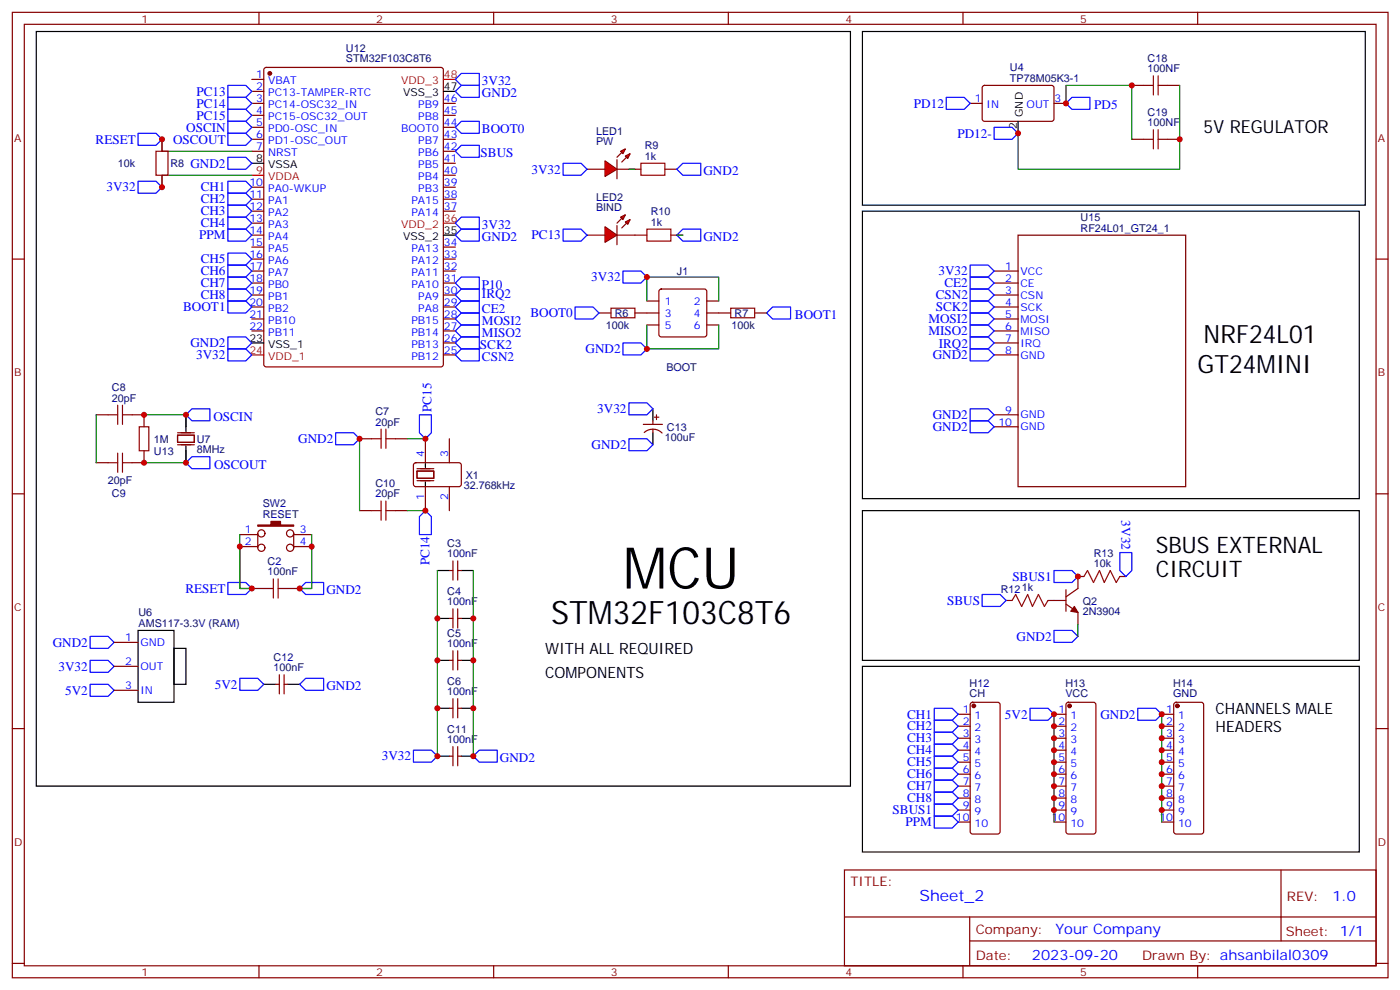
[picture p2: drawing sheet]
<svg xmlns="http://www.w3.org/2000/svg" width="413mm" height="292mm" viewBox="0 0 413 292" stroke-linecap="round" stroke-linejoin="round" font-family="sans-serif">
<g fill="none" stroke="#870000" stroke-width=".35">
<path d="M3.6 3.6h405.4v284.4h-405.4zM7.2 7.2h398.2v277.2h-398.2zM76.3 3.6v3.6M145.5 3.6v3.6M214.6 3.6v3.6M283.7 3.6v3.6M352.9 3.6v3.6M74.2 23.4h3.5M74.2 26.9h3.5M74.2 30.4h3.5M74.2 34h3.5M74.2 37.5h3.5"/>
<path d="M78 20.1l.4-.2h51.5l.7 .4v87.1l-.4 .6-51.8 .1-.6-.5-.1-87zM130.6 30.4h3.6M130.6 34h3.6M130.6 37.5h3.6M47.7 41v3.6M47.7 51.6v3.5M74.2 41h3.5M74.2 44.6h3.5M74.2 55.1h3.5M74.2 58.7h3.5M130.6 41h3.6M130.6 44.6h3.6"/>
<path d="M130.6 55.1h3.6M130.6 58.7h3.6M130.6 51.6h3.6M130.6 48.1h3.6M3.6 76.3h3.6M74.2 76.3h3.5M74.2 62.2h3.5M74.2 65.7h3.5M74.2 69.3h3.5M74.2 72.8h3.5M74.2 79.8h3.5M130.6 76.3h3.6"/>
<path d="M130.6 62.2h3.6M130.6 72.8h3.6M130.6 79.8h3.6M292.9 79.8h7.1M405.4 76.3h3.6M74.2 83.4h3.5M74.2 86.9h3.5M74.2 90.4h3.5M74.2 93.9h3.5M74.2 97.5h3.5M130.6 83.4h3.6M130.6 86.9h3.6"/>
<path d="M130.6 90.4h3.6M130.6 93.9h3.6M130.6 97.5h3.6M176.5 92.2h3.5M187.1 92.2h7M190.6 88.7h3.5M190.6 95.7h3.5M194.4 85.3l.4-.2h12.7l.5 .2 .2 .5v12.7l-.2 .5-.5 .2h-12.7l-.5-.2-.2-.5v-12.7zM208.2 88.7h3.6M208.2 92.2h7.1M208.2 95.7h3.6M222.4 92.2h3.5"/>
<path d="M292.9 83.4h7.1M292.9 86.9h7.1M292.9 90.4h7.1M292.9 93.9h7.1M292.9 97.5h7.1M130.6 104.5h3.6M130.6 101h3.6M292.9 104.5h7.1M292.9 101h7.1M28.3 122.2h3.6M28.3 136.3h3.6M38.9 122.2h3.5v3.5"/>
<path d="M42.4 132.8v3.5h-3.5M105.9 129.2h3.6M116.5 129.2h3.6M122 136.5l.5-.2h13l.4 .7v5.9l-.7 .4h-13l-.4-.7v-5.6zM122.9 138.7h4.9v2.2h-4.9zM122.9 138h4.9M125.3 129.2v7.1M132.4 129.2v7.1M189.5 125h5.7M189.8 127.4a3.8 3.8 0 0 1 5.3 .1M192.4 123.9v1.1M192.4 126.4v1.1"/>
<path d="M192.7 122.9h1.4M193.4 122.2v1.4M292.9 122.2h7.1M292.9 125.7h7.1M3.6 145.5h3.6M70.7 157.4h5.3M76 157.1v4.2M86.5 157.4h5.3M86.5 157.1v4.2M105.9 150.4h3.6M116.5 150.4h3.6M122.9 141.6h4.9"/>
<path d="M125.3 143.3v7.1M132.4 143.3v7.1M405.4 145.5h3.6M70.7 161h5.3M74.2 173.3h3.5M84.8 173.3h3.5M86.5 161h5.3M132.4 168h1.1M133.5 165.2v5.7M133.5 179.3v5.7M134.9 165.2v5.7M134.9 179.3v5.7"/>
<path d="M134.9 168h1M33.6 189.2h7.1M33.6 196.3h7.1M82.3 198.7v5.7M83.7 198.7v5.7M132.4 182.1h1.1M132.4 194.5h1.1M133.5 191.7v5.6M134.9 191.7v5.6M134.9 182.1h1M134.9 194.5h1M3.6 214.6h3.6"/>
<path d="M33.6 203.3h7.1M81.2 201.5h1.1M83.7 201.5h1.1M132.4 208.6h1.1M133.5 205.8v5.6M133.5 219.9v5.6M134.9 205.8v5.6M134.9 219.9v5.6M134.9 208.6h1M282.3 210.4h3.6M282.3 213.9h3.6M282.3 217.4h3.6"/>
<path d="M286.1 207l.5-.2h7.4l.6 .5 .1 37.6-.3 .5-.4 .2h-7.4l-.5-.2-.2-.5v-37.4zM310.6 210.4h3.5M310.6 213.9h3.5M310.6 217.4h3.5M314.3 207l.5-.2h7.4l.6 .5 .1 37.6-.2 .5-.5 .2h-7.4l-.5-.2-.2-.5v-37.4zM342.3 210.4h3.5M342.3 213.9h3.5M342.3 217.4h3.5M346.1 207l.4-.2h7.4l.7 .5v37.6l-.2 .5-.5 .2h-7.4l-.5-.2-.2-.5v-37.4zM405.4 214.6h3.6M132.4 222.7h1.1M134.9 222.7h1"/>
<path d="M282.3 220.9h3.6M282.3 224.5h3.6M282.3 228h3.6M282.3 231.5h3.6M282.3 235.1h3.6M282.3 238.6h3.6M310.6 220.9h3.5M310.6 224.5h3.5M310.6 228h3.5M310.6 231.5h3.5M310.6 235.1h3.5M310.6 238.6h3.5"/>
<path d="M342.3 220.9h3.5M342.3 224.5h3.5M342.3 228h3.5M342.3 231.5h3.5M342.3 235.1h3.5M342.3 238.6h3.5M248.8 256.2h156.6v28.2h-156.6zM282.3 242.1h3.6M310.6 242.1h3.5M342.3 242.1h3.5M377.4 256.2v20.9M248.8 270.1h156.5"/>
<path d="M285.7 277.1h119.6M285.7 270.1v14.1M3.6 283.7h3.6M76.3 284.4v3.6M145.5 284.4v3.6M214.6 284.4v3.6M283.7 284.4v3.6M352.9 284.4v3.6M405.4 283.7h3.6"/>
<circle cx="77" cy="157.1" r="1.06"/>
<circle cx="85.5" cy="157.1" r="1.06"/>
<circle cx="77" cy="161.3" r="1.06"/>
<circle cx="85.5" cy="161.3" r="1.06"/>
</g>
<g fill="#870000" stroke="#870000" stroke-width=".35">
<path d="M76 154.6h3.8v-1h2.9v1h3.8v.4h-10.5z"/>
<circle cx="286.9" cy="207.9" r=".53"/>
<circle cx="315.1" cy="207.9" r=".53"/>
<circle cx="346.9" cy="207.9" r=".53"/>
<circle cx="79.5" cy="21.6" r=".53"/>
</g>
<g fill="none" stroke="#000" stroke-width=".35">
<path d="M130.6 26.9h3.6M74.2 48.1h3.5M130.6 69.3h3.6M74.2 101h3.5M125.3 136.3v1.4M192.4 120.4v3.5M192.4 127.5v3.5M125.3 141.9v1.4M128.9 168h3.5M135.9 168h3.6M40.7 185.7h10.6v21.1h-10.6zM51.3 191h3.5v10.5h-3.5z"/>
<path d="M128.9 182.1h3.5M128.9 194.5h3.5M135.9 182.1h3.6M135.9 194.5h3.6M77.7 201.5h3.5M84.8 201.5h3.5M128.9 208.6h3.5M135.9 208.6h3.6M128.9 222.7h3.5M135.9 222.7h3.6"/>
</g>
<path d="M130.6 23.4h3.6M74.2 51.6h3.5M130.6 65.7h3.6M74.2 104.5h3.5" fill="none" stroke="#f00" stroke-width=".35"/>
<g fill="none" stroke="#a10000" stroke-width=".35">
<path d="M46 44.6h3.5v7h-3.5zM180 90.8h7.1v2.8h-7.1zM215.3 90.8h7.1v2.8h-7.1zM34.7 119.3v5.7M36.1 119.3v5.7M31.9 122.2h2.8M31.9 136.3h2.8M34.7 133.5v5.6M36.1 122.2h2.8M36.1 133.5v5.6M36.1 136.3h2.8M41 125.7h2.9v7.1h-2.9z"/>
<path d="M109.5 129.2h2.8M112.3 126.4v5.6M113.7 129.2h2.8M113.7 126.4v5.6M109.5 150.4h2.8M112.3 147.6v5.6M113.7 147.6v5.6M113.7 150.4h2.8M77.7 173.3h2.8M80.5 170.5v5.6M82 173.3h2.8M82 170.5v5.6"/>
</g>
<g fill="none" stroke="#008700" stroke-width=".35">
<path d="M47.7 41v3.6h26.5M74.2 51.6h-26.5v3.5M190.6 95.7v7.1h21.2v-7.1M190.6 88.7v-7.1h21.2v7.1M28.3 122.2v14.1M42.4 122.2h12.4v3.5M54.8 132.8v3.5h-12.4M105.9 129.2v21.2M120.1 129.2h5.2M70.7 157.4v15.9h3.5h-3.5v-12.3M91.8 157.4v15.9h-3.5h3.5v-12.3M120.1 150.4h5.2"/>
<path d="M128.9 168v54.7M139.5 168v54.7M310.6 210.4v31.7M342.3 210.4v31.7"/>
</g>
<g fill="none" stroke="#00f" stroke-width=".35">
<path d="M40.7 39.3h5.3l1.7 1.7-1.7 1.8h-5.3zM67.1 28.7h5.3l1.8 1.7-1.8 1.8h-5.3zM67.1 32.2h5.3l1.8 1.8-1.8 1.7h-5.3zM67.1 35.7h5.3l1.8 1.8-1.8 1.8h-5.3zM67.1 39.3h5.3l1.8 1.7-1.8 1.8h-5.3zM134.2 37.5l1.7-1.8h5.3v3.6h-5.3zM135.9 25.2h5.3v3.5h-5.3l-1.7-1.8zM135.9 21.6h5.3v3.6h-5.3l-1.7-1.8zM40.7 53.4h5.3l1.7 1.7-1.7 1.8h-5.3zM67.1 46.3h5.3l1.8 1.8-1.8 1.7h-5.3zM67.1 53.4h5.3l1.8 1.7-1.8 1.8h-5.3zM67.1 56.9h5.3l1.8 1.8-1.8 1.7h-5.3z"/>
<path d="M134.2 44.6l1.7-1.8h5.3v3.5h-5.3zM67.1 60.4h5.3l1.8 1.8-1.8 1.8h-5.3zM67.1 64h5.3l1.8 1.7-1.8 1.8h-5.3zM67.1 67.5h5.3l1.8 1.8-1.8 1.7h-5.3zM67.1 74.5h5.3l1.8 1.8-1.8 1.8h-5.3zM67.1 78.1h5.3l1.8 1.7-1.8 1.8h-5.3zM134.2 69.3l1.7-1.8h5.3v3.5h-5.3zM134.2 65.7l1.7-1.7h5.3v3.5h-5.3zM183.6 79.8h5.2l1.8 1.8-1.8 1.8h-5.2zM285.9 78.1h5.2l1.8 1.7-1.8 1.8h-5.2zM67.1 99.2h5.3l1.8 1.8-1.8 1.8h-5.3zM67.1 88.7h5.3l1.8 1.7-1.8 1.8h-5.3z"/>
<path d="M67.1 81.6h5.3l1.8 1.8-1.8 1.7h-5.3zM67.1 85.1h5.3l1.8 1.8-1.8 1.8h-5.3zM134.2 97.5l1.7-1.8h5.3v3.5h-5.3zM134.2 93.9l1.7-1.7h5.3v3.5h-5.3zM134.2 86.9l1.7-1.8h5.3v3.6h-5.3zM134.2 90.4l1.7-1.7h5.3v3.5h-5.3zM169.4 90.4h5.3l1.8 1.8-1.8 1.7h-5.3zM225.9 92.2l1.7-1.8h5.3v3.5h-5.3zM285.9 81.6h5.2l1.8 1.8-1.8 1.7h-5.2zM285.9 85.1h5.2l1.8 1.8-1.8 1.8h-5.2zM285.9 88.7h5.2l1.8 1.7-1.8 1.8h-5.2zM285.9 92.2h5.2l1.8 1.7-1.8 1.8h-5.2z"/>
<path d="M285.9 95.7h5.2l1.8 1.8-1.8 1.7h-5.2zM285.9 99.2h5.2l1.8 1.8-1.8 1.8h-5.2zM67.1 102.8h5.3l1.8 1.7-1.8 1.8h-5.3zM134.2 101l1.7-1.8h5.3v3.6h-5.3zM134.2 104.5l1.7-1.7h5.3v3.5h-5.3zM183.6 101h5.2l1.8 1.8-1.8 1.7h-5.2zM185.3 118.6h5.3l1.8 1.8-1.8 1.8h-5.3zM285.9 102.8h5.2l1.8 1.7-1.8 1.8h-5.2zM54.8 136.3l1.8-1.8h5.2v3.5h-5.2zM54.8 122.2l1.8-1.8h5.2v3.5h-5.2zM98.9 127.5h5.3l1.7 1.7-1.7 1.8h-5.3zM123.6 122.2h3.5v5.3l-1.8 1.7-1.7-1.7z"/>
<path d="M185.3 129.2h5.3l1.8 1.8-1.8 1.8h-5.3zM285.9 120.4h5.2l1.8 1.8-1.8 1.7h-5.2zM285.9 123.9h5.2l1.8 1.8-1.8 1.8h-5.2zM125.3 150.4l1.8 1.8v5.2h-3.5v-5.2zM67.1 171.6h5.3l1.8 1.7-1.8 1.8h-5.3zM88.3 173.3l1.8-1.7h5.3v3.5h-5.3zM26.6 187.4h5.3l1.7 1.8-1.7 1.8h-5.3zM26.6 194.5h5.3l1.7 1.8-1.7 1.7h-5.3zM70.7 199.8h5.3l1.7 1.7-1.7 1.8h-5.3zM90.1 199.8h5.3v3.5h-5.3l-1.8-1.8zM26.6 201.5h5.3l1.7 1.8-1.7 1.8h-5.3zM275.3 208.6h5.3l1.7 1.8-1.7 1.7h-5.3z"/>
<path d="M275.3 212.1h5.3l1.7 1.8-1.7 1.8h-5.3zM275.3 215.7h5.3l1.7 1.7-1.7 1.8h-5.3zM275.3 219.2h5.3l1.7 1.7-1.7 1.8h-5.3zM303.5 208.6h5.3l1.8 1.8-1.8 1.7h-5.3zM335.2 208.6h5.3l1.8 1.8-1.8 1.7h-5.3zM121.8 220.9h5.3l1.8 1.8-1.8 1.8h-5.3zM139.5 222.7l1.7-1.8h5.3v3.6h-5.3zM275.3 222.7h5.3l1.7 1.8-1.7 1.7h-5.3zM275.3 226.2h5.3l1.7 1.8-1.7 1.8h-5.3zM275.3 229.8h5.3l1.7 1.7-1.7 1.8h-5.3zM275.3 233.3h5.3l1.7 1.8-1.7 1.7h-5.3zM275.3 236.8h5.3l1.7 1.8-1.7 1.7h-5.3z"/>
<path d="M275.3 240.3h5.3l1.7 1.8-1.7 1.8h-5.3z"/>
</g>
<path d="M300 69.3h49.4v74h-49.4z" fill="none" stroke="#600" stroke-width=".35"/>
<g fill="#f00" stroke="#870000" stroke-width=".35">
<path d="M178.3 47.4l3.5 2.4-3.5 2.2z"/>
<path d="M181.8 47v5.7z"/>
</g>
<g fill="#870000" stroke="#870000" stroke-width=".35">
<path d="M181.8 46.3l1.4-1.4z"/>
<path d="M183.2 47.7l1.4-1.4z"/>
</g>
<g fill="#f00" stroke="#870000" stroke-width=".35">
<path d="M182.8 44.6l1.5-.7-.7 1.4z"/>
<path d="M184.3 46l1.4-.7-.7 1.4z"/>
</g>
<path d="M173 49.8h5.3M181.8 49.8h5.3" fill="none" stroke="#870000" stroke-width=".35"/>
<g fill="#f00" stroke="#870000" stroke-width=".35">
<path d="M178.3 66.8l3.5 2.5-3.5 2.1z"/>
<path d="M181.8 66.4v5.7z"/>
</g>
<g fill="#870000" stroke="#870000" stroke-width=".35">
<path d="M181.8 65.7l1.4-1.4z"/>
<path d="M183.2 67.1l1.4-1.4z"/>
</g>
<g fill="#f00" stroke="#870000" stroke-width=".35">
<path d="M182.8 64l1.5-.7-.7 1.4z"/>
<path d="M184.3 65.4l1.4-.7-.7 1.4z"/>
</g>
<g fill="none" stroke="#870000" stroke-width=".35">
<path d="M285.9 30.4h3.5M289.6 25.4l.5-.2h20l.5 .7-.1 9.4-.7 .4h-20l-.4-.7v-9.1zM310.6 30.4h3.5M333.5 25.2h3.5M344.1 25.2h3.5M185.3 49.8h3.5M195.9 49.8h3.5M333.5 41h3.5M344.1 41h3.5M173 69.3h5.3M181.8 69.3h8.8M197.7 69.3h3.5"/>
<path d="M52.3 128.2h5v2.1h-5zM52.3 127.5h5M52.3 131h5M296.4 176.8h1.8M308.8 176.8h5.3M314.1 177.9l3.5 2.5v3.5M314.1 173.7v6.3M319.4 169.8h-1.8v3.5l-3.5 2.5M330 169.8h1.7"/>
</g>
<g fill="none" stroke="#00f" stroke-width=".35">
<path d="M67.1 25.2h5.3l1.8 1.7-1.8 1.8h-5.3zM278.8 28.7h5.3l1.8 1.7-1.8 1.8h-5.3zM292.9 37.5h5.3l1.8 1.8-1.8 1.7h-5.3zM314.1 30.4l1.7-1.7h5.3v3.5h-5.3zM165.9 48.1h5.3l1.8 1.7-1.8 1.8h-5.3zM199.4 49.8l1.8-1.7h5.3v3.5h-5.3zM165.9 67.5h5.3l1.8 1.8-1.8 1.7h-5.3zM199.4 69.3l1.8-1.8h5.3v3.5h-5.3zM134.2 83.4l1.7-1.8h5.3v3.5h-5.3zM289.4 175.1h5.3l1.7 1.7-1.7 1.8h-5.3zM310.6 168h5.2l1.8 1.8-1.8 1.8h-5.2zM330 162.7h3.5v5.3l-1.8 1.8-1.7-1.8z"/>
<path d="M310.6 185.7h5.2l1.8 1.7-1.8 1.8h-5.2z"/>
</g>
<path d="M337 25.2h2.8M339.8 22.3v5.7M339.8 38.2v5.7M341.2 25.2h2.9M341.2 22.3v5.7M341.2 38.2v5.7M188.8 48.1h7.1v3.5h-7.1zM337 41h2.8M341.2 41h2.9M190.6 67.5h7.1v3.5h-7.1zM298.2 176.8l1.1-1.7 1.7 3.5 1.8-3.5 1.4 3.5 1.8-3.5 1.7 3.5 1.1-1.8M319.4 169.8l1-1.8 1.8 3.6 1.8-3.6 1.4 3.6 1.7-3.6 1.8 3.6 1.1-1.8" fill="none" stroke="#a10000" stroke-width=".35"/>
<path d="M314.1 30.4v-5.2h19.4v15.8M347.6 25.2v24.6h-47.6v-10.5M185.3 49.8h1.8M199.4 69.3h1.8M317.6 183.9v3.5" fill="none" stroke="#008700" stroke-width=".35"/>
<path d="M10.7 9.3h239.9v222.2h-239.9zM254.1 9.3h148.2v51.1h-148.2zM300 35.7v3.6M254.1 62.2h146.4v84.7h-146.4zM54.8 122.2v4.9M54.8 131.3v5M254.1 150.4h146.4v44.1h-146.4zM254.1 196.3h146.4v54.6h-146.4z" fill="none" stroke="#000" stroke-width=".35"/>
<path d="M316.5 178.6l1.1 1.8-2.1-.4z" fill="#870000" stroke="#870000" stroke-width=".35"/>
<g fill="#c00">
<circle cx="42.4" cy="136.3" r=".88"/>
<circle cx="42.4" cy="122.2" r=".88"/>
<circle cx="54.8" cy="122.2" r=".88"/>
<circle cx="54.8" cy="136.3" r=".88"/>
<circle cx="105.9" cy="129.2" r=".88"/>
<circle cx="125.3" cy="129.2" r=".88"/>
<circle cx="125.3" cy="150.4" r=".88"/>
<circle cx="190.6" cy="81.6" r=".88"/>
<circle cx="190.6" cy="102.8" r=".88"/>
<circle cx="310.6" cy="213.9" r=".88"/>
<circle cx="310.6" cy="217.4" r=".88"/>
<circle cx="310.6" cy="220.9" r=".88"/>
<circle cx="310.6" cy="224.5" r=".88"/>
<circle cx="310.6" cy="228" r=".88"/>
<circle cx="310.6" cy="231.5" r=".88"/>
<circle cx="310.6" cy="235.1" r=".88"/>
<circle cx="310.6" cy="238.6" r=".88"/>
<circle cx="342.3" cy="213.9" r=".88"/>
<circle cx="342.3" cy="217.4" r=".88"/>
<circle cx="342.3" cy="220.9" r=".88"/>
<circle cx="342.3" cy="224.5" r=".88"/>
<circle cx="342.3" cy="228" r=".88"/>
<circle cx="342.3" cy="231.5" r=".88"/>
<circle cx="342.3" cy="235.1" r=".88"/>
<circle cx="342.3" cy="238.6" r=".88"/>
<circle cx="342.3" cy="210.4" r=".88"/>
<circle cx="310.6" cy="210.4" r=".88"/>
<circle cx="70.7" cy="161" r=".88"/>
<circle cx="91.8" cy="161" r=".88"/>
<circle cx="88.3" cy="173.3" r=".88"/>
<circle cx="74.2" cy="173.3" r=".88"/>
<circle cx="128.9" cy="182.1" r=".88"/>
<circle cx="128.9" cy="194.5" r=".88"/>
<circle cx="128.9" cy="222.7" r=".88"/>
<circle cx="128.9" cy="208.6" r=".88"/>
<circle cx="139.5" cy="182.1" r=".88"/>
<circle cx="139.5" cy="194.5" r=".88"/>
<circle cx="139.5" cy="222.7" r=".88"/>
<circle cx="139.5" cy="208.6" r=".88"/>
<circle cx="314.1" cy="30.4" r=".88"/>
<circle cx="300" cy="39.3" r=".88"/>
<circle cx="317.6" cy="169.8" r=".88"/>
<circle cx="47.7" cy="41" r=".88"/>
<circle cx="47.7" cy="55.1" r=".88"/>
<circle cx="333.5" cy="25.2" r=".88"/>
<circle cx="347.6" cy="41" r=".88"/>
</g>
<text font-size="16.9" x="183.6" y="173.3">MCU</text>
<text font-size="9.5" x="162.4" y="183.9">STM32F103C8T6</text>
<g font-size="7.4">
<text x="354.6" y="101">NRF24L01</text>
<text x="352.9" y="109.8">GT24MINI</text>
</g>
<g font-size="6.7">
<text x="340.5" y="162.7">SBUS EXTERNAL</text>
<text x="340.5" y="169.8">CIRCUIT</text>
</g>
<text font-size="5.3" x="354.6" y="39.3">5V REGULATOR</text>
<g font-size="4.6">
<text x="160.6" y="192.7">WITH ALL REQUIRED</text>
<text x="160.6" y="199.8">COMPONENTS</text>
<text x="358.2" y="210.4">CHANNELS MALE</text>
<text x="358.2" y="215.7">HEADERS</text>
</g>
<text font-size="4.6" fill="#00f" x="270.9" y="265.3">Sheet_2</text>
<g font-size="4.2" fill="#00f">
<text x="392.6" y="265.5">1.0</text>
<text x="311" y="275">Your Company</text>
<text x="304.1" y="282.9">2023-09-20</text>
</g>
<g font-size="3.9" fill="#00f">
<text x="57.9" y="28.2">PC13</text>
<text x="142" y="28.7">GND2</text>
<text x="142" y="25.1">3V32</text>
<text x="57.9" y="31.7">PC14</text>
<text x="57.9" y="35.2">PC15</text>
<text x="269.3" y="31.7">PD12</text>
<text x="322.4" y="32.2">PD5</text>
<text x="54.9" y="38.8">OSCIN</text>
<text x="142" y="39.2">BOOT0</text>
<text x="282.1" y="40.5">PD12-</text>
<text x="28.2" y="42.3">RESET</text>
<text x="51" y="42.3">OSCOUT</text>
<text x="141.6" y="46.3">SBUS</text>
<text x="56.1" y="49.3">GND2</text>
<text x="156.6" y="51.1">3V32</text>
<text x="207.3" y="51.6">GND2</text>
<text x="31.4" y="56.4">3V32</text>
<text x="59.1" y="56.4">CH1</text>
<text x="59.1" y="59.9">CH2</text>
<text x="59.1" y="63.5">CH3</text>
<text x="58.7" y="70.4">PPM</text>
<text x="59.1" y="67">CH4</text>
<text x="142" y="71">GND2</text>
<text x="142" y="67.5">3V32</text>
<text x="156.6" y="70.5">PC13</text>
<text x="207.3" y="71">GND2</text>
<text x="59.1" y="77.5">CH5</text>
<text x="59.1" y="81">CH6</text>
<text x="174.2" y="82.9">3V32</text>
<text x="276.5" y="81.1">3V32</text>
<text x="59.1" y="84.5">CH7</text>
<text x="59.1" y="88.1">CH8</text>
<text x="142" y="87.8">IRQ2</text>
<text x="142" y="85.1">P10</text>
<text x="275.7" y="88.1">CSN2</text>
<text x="278.3" y="84.6">CE2</text>
<text x="54" y="91.7">BOOT1</text>
<text x="142" y="95.7">MOSI2</text>
<text x="142" y="92.2">CE2</text>
<text x="156.3" y="93.4">BOOT0</text>
<text x="234.2" y="93.9">BOOT1</text>
<text x="273.5" y="95.2">MOSI2</text>
<text x="275.7" y="91.7">SCK2</text>
<text x="142" y="99.2">MISO2</text>
<text x="273.5" y="98.7">MISO2</text>
<text x="56.1" y="102.3">GND2</text>
<text x="57.8" y="105.8">3V32</text>
<text x="141.4" y="102.7">SCK2</text>
<text x="142" y="106.3">CSN2</text>
<text x="172.5" y="104">GND2</text>
<text x="274.8" y="105.8">GND2</text>
<text x="276.6" y="102.4">IRQ2</text>
<text x="62.9" y="123.9">OSCIN</text>
<text x="127.2" y="121.4" transform="rotate(-90 127.2 121.4)">PC15</text>
<text x="176" y="121.7">3V32</text>
<text x="274.8" y="123.4">GND2</text>
<text x="87.9" y="130.5">GND2</text>
<text x="274.8" y="127">GND2</text>
<text x="174.3" y="132.2">GND2</text>
<text x="63.1" y="138">OSCOUT</text>
<text x="330.5" y="153.3" transform="rotate(90 330.5 153.3)">3V32</text>
<text x="126.6" y="166.5" transform="rotate(-90 126.6 166.5)">PC14</text>
<text x="298.3" y="171">SBUS1</text>
<text x="54.6" y="174.6">RESET</text>
<text x="96.2" y="175.1">GND2</text>
<text x="279.1" y="178.1">SBUS</text>
<text x="15.5" y="190.5">GND2</text>
<text x="299.5" y="188.7">GND2</text>
<text x="17.2" y="197.5">3V32</text>
<text x="63.3" y="202.8">5V2</text>
<text x="96.2" y="203.3">GND2</text>
<text x="19.2" y="204.6">5V2</text>
<text x="267.3" y="211.6">CH1</text>
<text x="267.3" y="215.1">CH2</text>
<text x="296.1" y="211.6">5V2</text>
<text x="324.2" y="211.6">GND2</text>
<text x="267.3" y="218.6">CH3</text>
<text x="112.5" y="224">3V32</text>
<text x="147.3" y="224.4">GND2</text>
<text x="267.3" y="222.1">CH4</text>
<text x="267.3" y="225.6">CH5</text>
<text x="267.3" y="229.2">CH6</text>
<text x="267.3" y="232.7">CH7</text>
<text x="263" y="239.8">SBUS1</text>
<text x="267.3" y="236.2">CH8</text>
<text x="266.8" y="243.4">PPM</text>
</g>
<g font-size="3.9" fill="#800">
<text x="250.6" y="260.8">TITLE:</text>
<text x="379.2" y="265.5">REV:</text>
<text x="287.5" y="275">Company:</text>
<text x="378.9" y="275.6">Sheet: 1/1</text>
<text x="287.5" y="282.7">Date:</text>
<text x="336.5" y="282.8">Drawn By: ahsanbilal0309</text>
</g>
<g font-size="3.2" fill="#800">
<text x="41.7" y="6.6">1</text>
<text x="110.9" y="6.6">2</text>
<text x="180" y="6.6">3</text>
<text x="249.2" y="6.6">4</text>
<text x="318.3" y="6.6">5</text>
<text x="4.2" y="41.7">A</text>
<text x="406" y="41.7">A</text>
<text x="4.2" y="110.9">B</text>
<text x="406" y="110.9">B</text>
<text x="4.2" y="180">C</text>
<text x="406" y="180">C</text>
<text x="4.2" y="249.2">D</text>
<text x="406" y="249.2">D</text>
<text x="41.7" y="287.4">1</text>
<text x="110.9" y="287.4">2</text>
<text x="180" y="287.4">3</text>
<text x="249.2" y="287.4">4</text>
<text x="318.3" y="287.4">5</text>
</g>
<g font-size="3.2" fill="#000080">
<text x="101.9" y="15.3">U12</text>
<text x="101.9" y="18.4">STM32F103C8T6</text>
<text x="297.6" y="21">U4</text>
<text x="338.2" y="21.3">100NF</text>
<text x="338.2" y="18.2">C18</text>
<text x="297.6" y="24.1">TP78M05K3-1</text>
<text x="338.2" y="34.1">C19</text>
<text x="175.6" y="39.7">LED1</text>
<text x="338.2" y="37.1">100NF</text>
<text x="175.6" y="42.8">PW</text>
<text x="190" y="47">1k</text>
<text x="190" y="44">R9</text>
<text x="34.8" y="49.3">10k</text>
<text x="50.2" y="49.3">R8</text>
<text x="175.6" y="59.1">LED2</text>
<text x="175.6" y="62.2">BIND</text>
<text x="191.7" y="63.4">R10</text>
<text x="318.4" y="65.1">U15</text>
<text x="191.7" y="66.4">1k</text>
<text x="318.4" y="68.2">RF24L01_GT24_1</text>
<text x="199.5" y="81">J1</text>
<text x="181.2" y="93.4">R6</text>
<text x="216.4" y="93.4">R7</text>
<text x="178.5" y="96.9">100k</text>
<text x="215.5" y="96.9">100k</text>
<text x="196.3" y="109.3">BOOT</text>
<text x="33" y="118.3">20pF</text>
<text x="33" y="115.2">C8</text>
<text x="110.6" y="125.3">20pF</text>
<text x="110.6" y="122.3">C7</text>
<text x="45.3" y="130.4">1M</text>
<text x="58" y="130.4">U7</text>
<text x="195.9" y="130">100uF</text>
<text x="196.5" y="126.9">C13</text>
<text x="45.3" y="133.9">U13</text>
<text x="58" y="133.5">8MHz</text>
<text x="31.7" y="142.5">20pF</text>
<text x="110.6" y="143.4">C10</text>
<text x="137.2" y="141">X1</text>
<text x="33" y="146.3">C9</text>
<text x="77.4" y="149.4">SW2</text>
<text x="110.6" y="146.5">20pF</text>
<text x="136.6" y="144.1">32.768kHz</text>
<text x="77.4" y="152.4">RESET</text>
<text x="131.8" y="161.1">C3</text>
<text x="78.9" y="166.4">C2</text>
<text x="131.8" y="164.1">100nF</text>
<text x="322.3" y="167">10k</text>
<text x="322.3" y="163.9">R13</text>
<text x="78.9" y="169.4">100nF</text>
<text x="131.8" y="178.3">100nF</text>
<text x="131.8" y="175.2">C4</text>
<text x="294.9" y="174.5">R121k</text>
<text x="319" y="178">Q2</text>
<text x="40.8" y="184.6">AMS117-3.3V (RAM)</text>
<text x="40.8" y="181.5">U6</text>
<text x="319" y="181.1">2N3904</text>
<text x="131.8" y="190.6">100nF</text>
<text x="131.8" y="187.5">C5</text>
<text x="80.6" y="197.7">100nF</text>
<text x="80.6" y="194.6">C12</text>
<text x="131.8" y="201.7">C6</text>
<text x="285.7" y="202.3">H12</text>
<text x="313.9" y="202.3">H13</text>
<text x="345.7" y="202.3">H14</text>
<text x="131.8" y="204.7">100nF</text>
<text x="285.7" y="205.4">CH</text>
<text x="313.9" y="205.4">VCC</text>
<text x="345.7" y="205.4">GND</text>
<text x="131.8" y="215.8">C11</text>
<text x="131.8" y="218.8">100nF</text>
</g>
<g font-size="3.2" fill="#00f">
<text x="75.5" y="23">1</text>
<text x="75.5" y="26.6">2</text>
<text x="79" y="24.8">VBAT</text>
<text x="79" y="28.3">PC13-TAMPER-RTC</text>
<text x="75.5" y="30.1">3</text>
<text x="75.5" y="33.6">4</text>
<text x="79" y="31.9">PC14-OSC32_IN</text>
<text x="79" y="35.4">PC15-OSC32_OUT</text>
<text x="123.2" y="35.4">PB8</text>
<text x="123.2" y="31.9">PB9</text>
<text x="130.8" y="33.6">45</text>
<text x="130.8" y="30.1">46</text>
<text x="287.2" y="30.1">1</text>
<text x="290.7" y="31.9">IN</text>
<text x="302.5" y="31.9">OUT</text>
<text x="310.7" y="30.1">3</text>
<text x="75.5" y="37.1">5</text>
<text x="75.5" y="40.7">6</text>
<text x="79" y="38.9">PD0-OSC_IN</text>
<text x="118.2" y="38.9">BOOT0</text>
<text x="130.8" y="40.7">43</text>
<text x="130.8" y="37.1">44</text>
<text x="75.5" y="44.2">7</text>
<text x="79" y="42.4">PD1-OSC_OUT</text>
<text x="79" y="46">NRST</text>
<text x="123.2" y="46">PB6</text>
<text x="123.2" y="42.4">PB7</text>
<text x="130.8" y="47.7">41</text>
<text x="130.8" y="44.2">42</text>
<text x="123.2" y="53">PB4</text>
<text x="123.2" y="49.5">PB5</text>
<text x="130.8" y="51.3">40</text>
<text x="73.5" y="54.8">10</text>
<text x="73.5" y="58.3">11</text>
<text x="79" y="56.6">PA0-WKUP</text>
<text x="123.2" y="56.6">PB3</text>
<text x="130.8" y="58.3">38</text>
<text x="130.8" y="54.8">39</text>
<text x="73.5" y="61.8">12</text>
<text x="73.5" y="65.4">13</text>
<text x="79" y="60.1">PA1</text>
<text x="79" y="63.6">PA2</text>
<text x="121.2" y="63.6">PA14</text>
<text x="121.2" y="60.1">PA15</text>
<text x="130.8" y="61.8">37</text>
<text x="73.5" y="68.9">14</text>
<text x="79" y="67.1">PA3</text>
<text x="79" y="70.7">PA4</text>
<text x="73.5" y="72.4">15</text>
<text x="73.5" y="76">16</text>
<text x="79" y="74.2">PA5</text>
<text x="79" y="77.7">PA6</text>
<text x="121.2" y="77.7">PA12</text>
<text x="121.2" y="74.2">PA13</text>
<text x="130.8" y="76">33</text>
<text x="130.8" y="72.4">34</text>
<text x="73.5" y="79.5">17</text>
<text x="73.5" y="83">18</text>
<text x="79" y="81.2">PA7</text>
<text x="121.2" y="81.2">PA11</text>
<text x="130.8" y="83">31</text>
<text x="130.8" y="79.5">32</text>
<text x="296.2" y="79.5">1</text>
<text x="296.2" y="83">2</text>
<text x="300.7" y="80.9">VCC</text>
<text x="73.5" y="86.5">19</text>
<text x="79" y="84.8">PB0</text>
<text x="79" y="88.3">PB1</text>
<text x="121.2" y="84.8">PA10</text>
<text x="123.2" y="88.3">PA9</text>
<text x="130.8" y="86.5">30</text>
<text x="195.9" y="89.7">1</text>
<text x="204.5" y="89.7">2</text>
<text x="296.2" y="86.5">3</text>
<text x="300.7" y="84.4">CE</text>
<text x="300.7" y="87.9">CSN</text>
<text x="73.5" y="90.1">20</text>
<text x="73.5" y="93.6">21</text>
<text x="79" y="91.8">PB2</text>
<text x="79" y="95.4">PB10</text>
<text x="121.2" y="95.4">PB15</text>
<text x="123.2" y="91.8">PA8</text>
<text x="130.8" y="93.6">28</text>
<text x="130.8" y="90.1">29</text>
<text x="195.9" y="93.2">3</text>
<text x="204.5" y="93.2">4</text>
<text x="296.2" y="90.1">4</text>
<text x="296.2" y="93.6">5</text>
<text x="300.7" y="91.5">SCK</text>
<text x="300.7" y="95">MOSI</text>
<text x="73.5" y="97.1">22</text>
<text x="79" y="98.9">PB11</text>
<text x="121.2" y="98.9">PB14</text>
<text x="130.8" y="100.6">26</text>
<text x="130.8" y="97.1">27</text>
<text x="195.9" y="96.8">5</text>
<text x="204.5" y="96.8">6</text>
<text x="296.2" y="97.1">6</text>
<text x="296.2" y="100.6">7</text>
<text x="300.7" y="98.5">MISO</text>
<text x="121.2" y="105.9">PB12</text>
<text x="121.2" y="102.4">PB13</text>
<text x="130.8" y="104.2">25</text>
<text x="296.2" y="104.2">8</text>
<text x="300.7" y="102.1">IRQ</text>
<text x="300.7" y="105.6">GND</text>
<text x="294.2" y="125.3">10</text>
<text x="296.2" y="121.8">9</text>
<text x="300.7" y="123.2">GND</text>
<text x="300.7" y="126.8">GND</text>
<text x="125" y="134.5" transform="rotate(-90 125 134.5)">4</text>
<text x="132" y="134.5" transform="rotate(-90 132 134.5)">3</text>
<text x="125" y="147.1" transform="rotate(-90 125 147.1)">1</text>
<text x="132" y="147.1" transform="rotate(-90 132 147.1)">2</text>
<text x="72.2" y="157.1">1</text>
<text x="72.2" y="160.6">2</text>
<text x="88.3" y="157.1">3</text>
<text x="88.3" y="160.6">4</text>
<text x="36.9" y="188.8">1</text>
<text x="41.4" y="190.3">GND</text>
<text x="36.9" y="195.9">2</text>
<text x="41.4" y="197.3">OUT</text>
<text x="36.9" y="203">3</text>
<text x="41.4" y="204.4">IN</text>
<text x="283.7" y="210">1</text>
<text x="283.7" y="213.5">2</text>
<text x="287.2" y="211.8">1</text>
<text x="287.2" y="215.3">2</text>
<text x="311.9" y="210">1</text>
<text x="311.9" y="213.5">2</text>
<text x="315.4" y="211.8">1</text>
<text x="315.4" y="215.3">2</text>
<text x="343.6" y="210">1</text>
<text x="343.6" y="213.5">2</text>
<text x="347.1" y="211.8">1</text>
<text x="347.1" y="215.3">2</text>
<text x="283.7" y="217.1">3</text>
<text x="283.7" y="220.6">4</text>
<text x="287.2" y="218.8">3</text>
<text x="311.9" y="217.1">3</text>
<text x="311.9" y="220.6">4</text>
<text x="315.4" y="218.8">3</text>
<text x="343.6" y="217.1">3</text>
<text x="343.6" y="220.6">4</text>
<text x="347.1" y="218.8">3</text>
<text x="283.7" y="224.1">5</text>
<text x="283.7" y="227.6">6</text>
<text x="287.2" y="222.4">4</text>
<text x="287.2" y="225.9">5</text>
<text x="311.9" y="224.1">5</text>
<text x="311.9" y="227.6">6</text>
<text x="315.4" y="222.4">4</text>
<text x="315.4" y="225.9">5</text>
<text x="343.6" y="224.1">5</text>
<text x="343.6" y="227.6">6</text>
<text x="347.1" y="222.4">4</text>
<text x="347.1" y="225.9">5</text>
<text x="283.7" y="231.2">7</text>
<text x="287.2" y="229.4">6</text>
<text x="287.2" y="232.9">7</text>
<text x="311.9" y="231.2">7</text>
<text x="315.4" y="229.4">6</text>
<text x="315.4" y="232.9">7</text>
<text x="343.6" y="231.2">7</text>
<text x="347.1" y="229.4">6</text>
<text x="347.1" y="232.9">7</text>
<text x="283.7" y="234.7">8</text>
<text x="283.7" y="238.2">9</text>
<text x="287.2" y="236.5">8</text>
<text x="287.2" y="240">9</text>
<text x="311.9" y="234.7">8</text>
<text x="311.9" y="238.2">9</text>
<text x="315.4" y="236.5">8</text>
<text x="315.4" y="240">9</text>
<text x="343.6" y="234.7">8</text>
<text x="343.6" y="238.2">9</text>
<text x="347.1" y="236.5">8</text>
<text x="347.1" y="240">9</text>
<text x="281.6" y="241.8">10</text>
<text x="287.2" y="243.5">10</text>
<text x="309.9" y="241.8">10</text>
<text x="315.4" y="243.5">10</text>
<text x="341.6" y="241.8">10</text>
<text x="347.1" y="243.5">10</text>
</g>
<g font-size="3.2" fill="#f00">
<text x="130.8" y="23">48</text>
<text x="118.2" y="24.8">VDD_3</text>
<text x="75.5" y="51.3">9</text>
<text x="79" y="53">VDDA</text>
<text x="130.8" y="65.4">36</text>
<text x="118.2" y="67.1">VDD_2</text>
<text x="73.5" y="104.2">24</text>
<text x="79" y="105.9">VDD_1</text>
</g>
<g font-size="3.2">
<text x="118.8" y="28.3">VSS_3</text>
<text x="130.8" y="26.6">47</text>
<text x="301.4" y="34.4" transform="rotate(-90 301.4 34.4)">GND</text>
<text x="299.6" y="37.9" transform="rotate(-90 299.6 37.9)">2</text>
<text x="75.5" y="47.7">8</text>
<text x="79" y="49.5">VSSA</text>
<text x="118.8" y="70.7">VSS_2</text>
<text x="130.8" y="68.9">35</text>
<text x="73.5" y="100.6">23</text>
<text x="79" y="102.4">VSS_1</text>
</g>
</svg>
